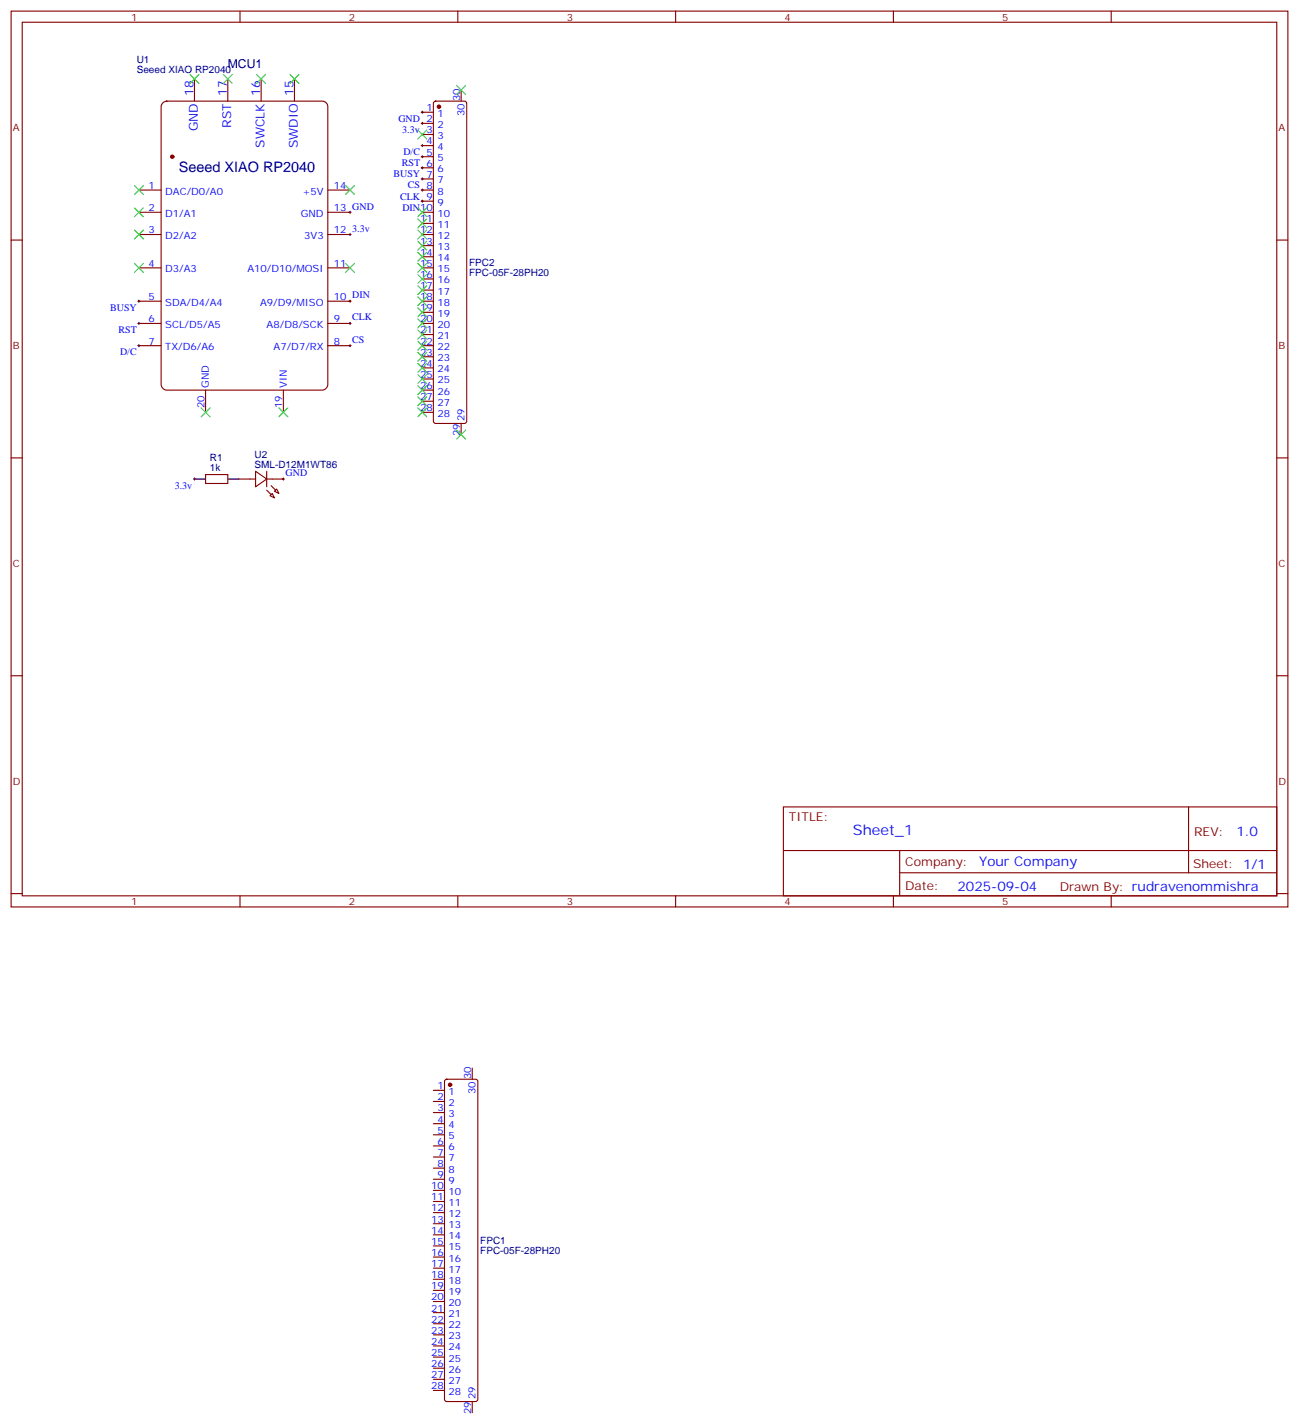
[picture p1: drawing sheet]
<svg xmlns="http://www.w3.org/2000/svg" width="412mm" height="453mm" viewBox="0 0 412 453" stroke-linecap="round" stroke-linejoin="round" font-family="sans-serif">
<g fill="none" stroke="#870000" stroke-width=".35">
<path d="M3.5 3.5h405.4v284.4h-405.4zM7.1 7.1h398.2v277.2h-398.2zM76.2 3.5v3.6M145.3 3.5v3.6M214.5 3.5v3.6M283.6 3.5v3.6M352.8 3.5v3.6M51.7 32.6l1.2-.5h49.4l.9 .2 .6 .7 .3 .9v88.2l-.3 .9-.7 .6-.8 .2h-49.4l-.9-.3-.6-.6-.2-.8v-88.2zM61.7 25v7.1M72.3 25v7.1M82.9 25v7.1M93.5 25v7.1"/>
<path d="M134.1 35.6h3.5M134.1 39.2h3.5M137.8 32.3l.5-.2h9.2l.5 .2 .2 .5v100.9l-.3 .5-.4 .2h-9.2l-.5-.2-.2-.5v-100.9zM146.4 28.6v3.5M134.1 42.7h3.5M134.1 46.2h3.5M134.1 49.7h3.5M134.1 53.3h3.5M134.1 56.8h3.5M3.5 76.2h3.6M44.1 60.3h7.1M44.1 67.4h7.1"/>
<path d="M44.1 74.4h7.1M104.1 60.3h7M104.1 67.4h7M104.1 74.4h7M134.1 60.3h3.5M134.1 67.4h3.5M134.1 74.4h3.5M134.1 63.9h3.5M134.1 70.9h3.5M134.1 78h3.5M405.3 76.2h3.6M44.1 85h7.1"/>
<path d="M44.1 95.6h7.1M104.1 85h7M104.1 95.6h7M134.1 85h3.5M134.1 95.6h3.5M134.1 81.5h3.5M134.1 88.5h3.5M134.1 92.1h3.5M134.1 99.1h3.5M44.1 102.7h7.1M44.1 109.7h7.1M104.1 102.7h7"/>
<path d="M104.1 109.7h7M134.1 102.7h3.5M134.1 109.7h3.5M134.1 106.2h3.5M134.1 113.2h3.5M134.1 116.8h3.5M65.3 123.8v7.1M90 123.8v7.1M134.1 120.3h3.5M134.1 123.8h3.5M134.1 127.4h3.5M134.1 130.9h3.5"/>
<path d="M146.4 134.4v3.5M3.5 145.3h3.6M65.3 150.6h7v2.9h-7zM75.8 152h5.3M81.1 149.6l3.6 2.4-3.6 2.5zM84.7 152h5.3M84.7 149.6v4.9M86.4 156.6l.7 1.4-1.4-.7zM87.8 155.2l.7 1.4-1.4-.7zM405.3 145.3h3.6M3.5 214.5h3.6M405.3 214.5h3.6"/>
<path d="M248.7 256.1h156.6v28.2h-156.6zM377.3 256.1v20.9M248.7 270h156.5M285.6 277h119.6M285.6 270v14.1M3.5 283.6h3.6M76.2 284.3v3.6M145.3 284.3v3.6M214.5 284.3v3.6M283.6 284.3v3.6M352.8 284.3v3.6M405.3 283.6h3.6"/>
<path d="M149.9 339v3.5M137.6 346.1h3.5M137.6 349.6h3.5M137.6 353.1h3.5M137.6 356.7h3.5M141.3 342.8l.5-.3h9.2l.5 .3 .2 .5v100.8l-.2 .5-.5 .3h-9.2l-.5-.3-.2-.5v-100.8zM137.6 360.2h3.5M137.6 363.7h3.5M137.6 367.2h3.5M137.6 370.8h3.5M137.6 374.3h3.5M137.6 377.8h3.5"/>
<path d="M137.6 381.4h3.5M137.6 384.9h3.5M137.6 388.4h3.5M137.6 391.9h3.5M137.6 395.5h3.5M137.6 399h3.5M137.6 402.5h3.5M137.6 406h3.5M137.6 409.6h3.5M137.6 413.1h3.5M137.6 416.6h3.5M137.6 420.2h3.5"/>
<path d="M137.6 423.7h3.5M137.6 427.2h3.5M137.6 430.7h3.5M137.6 434.3h3.5M137.6 437.8h3.5M137.6 441.3h3.5M149.9 444.9v3.5"/>
</g>
<g fill="#870000" stroke="#870000" stroke-width=".35">
<path d="M86.1 154.2l1.4 1.4z"/>
<path d="M84.7 155.6l1.4 1.4z"/>
<circle cx="54.7" cy="49.7" r=".53"/>
<circle cx="142.9" cy="344.3" r=".53"/>
<circle cx="139.3" cy="33.9" r=".53"/>
</g>
<path d="M61.7 152h3.6M72.3 152h3.5" fill="none" stroke="#000" stroke-width=".35"/>
<g fill="none" stroke="#000" stroke-width=".32">
<path d="M133.7 39.2h.7M133.7 35.6h.7M134.1 35.3v.7M134.1 38.8v.7M133.7 46.2h.7M133.7 49.7h.7M133.7 53.3h.7M133.7 56.8h.7M134.1 45.9v.7M134.1 49.4v.7M134.1 52.9v.7M134.1 56.4v.7"/>
<path d="M134.1 60v.7M110.8 74.4h.7M110.8 67.4h.7M111.1 67v.7M111.1 74.1v.7M133.7 60.3h.7M133.7 63.9h.7M134.1 63.5v.7M43.7 95.6h.7M44.1 95.2v.8M110.8 95.6h.7M111.1 95.2v.8"/>
<path d="M43.7 109.7h.7M43.7 102.7h.7M44.1 102.3v.7M44.1 109.4v.7M110.8 109.7h.7M110.8 102.7h.7M111.1 102.3v.7M111.1 109.4v.7M61.4 152h.7M61.7 151.7v.7M89.6 152h.7M90 151.7v.7"/>
</g>
<g fill="none" stroke="#3c3" stroke-width=".35">
<path d="M60.3 23.6l2.8 2.9M63.1 23.6l-2.8 2.9M70.9 23.6l2.8 2.9M73.7 23.6l-2.8 2.9M81.5 23.6l2.8 2.9M84.3 23.6l-2.8 2.9M92.1 23.6l2.8 2.9M94.9 23.6l-2.8 2.9M145 27.2l2.8 2.8M147.8 27.2l-2.8 2.8M42.7 58.9l2.8 2.8M45.5 58.9l-2.8 2.8"/>
<path d="M109.7 58.9l2.8 2.8M112.5 58.9l-2.8 2.8M132.6 41.3l2.9 2.8M135.5 41.3l-2.9 2.8M42.7 66l2.8 2.8M42.7 73l2.8 2.8M45.5 73l-2.8 2.8M45.5 66l-2.8 2.8M132.6 66l2.9 2.8M132.6 69.5l2.9 2.8M132.6 73l2.9 2.8M132.6 76.6l2.9 2.8"/>
<path d="M135.5 66l-2.9 2.8M135.5 69.5l-2.9 2.8M135.5 73l-2.9 2.8M135.5 76.6l-2.9 2.8M42.7 83.6l2.8 2.8M45.5 83.6l-2.8 2.8M109.7 83.6l2.8 2.8M112.5 83.6l-2.8 2.8M132.6 80.1l2.9 2.8M132.6 83.6l2.9 2.8M132.6 87.1l2.9 2.9M132.6 90.7l2.9 2.8"/>
<path d="M132.6 94.2l2.9 2.8M132.6 97.7l2.9 2.8M135.5 80.1l-2.9 2.8M135.5 83.6l-2.9 2.8M135.5 87.1l-2.9 2.9M135.5 90.7l-2.9 2.8M135.5 94.2l-2.9 2.8M135.5 97.7l-2.9 2.8M132.6 101.2l2.9 2.9M132.6 104.8l2.9 2.8M132.6 108.3l2.9 2.8M132.6 111.8l2.9 2.9"/>
<path d="M132.6 115.4l2.9 2.8M132.6 118.9l2.9 2.8M135.5 101.2l-2.9 2.9M135.5 104.8l-2.9 2.8M135.5 108.3l-2.9 2.8M135.5 111.8l-2.9 2.9M135.5 115.4l-2.9 2.8M135.5 118.9l-2.9 2.8M63.9 129.5l2.8 2.8M66.7 129.5l-2.8 2.8M88.5 129.5l2.9 2.8M91.4 129.5l-2.9 2.8"/>
<path d="M132.6 122.4l2.9 2.8M132.6 125.9l2.9 2.9M132.6 129.5l2.9 2.8M135.5 122.4l-2.9 2.8M135.5 125.9l-2.9 2.9M135.5 129.5l-2.9 2.8M145 136.5l2.8 2.8M147.8 136.5l-2.8 2.8"/>
</g>
<text font-size="4.6" fill="#000080" x="56.8" y="54.4">Seeed XIAO RP2040</text>
<text font-size="4.6" fill="#00f" x="270.8" y="265.1">Sheet_1</text>
<g font-size="4.2" fill="#00f">
<text x="392.5" y="265.4">1.0</text>
<text x="310.9" y="274.9">Your Company</text>
<text x="304" y="282.7">2025-09-04</text>
</g>
<text font-size="3.9" fill="#000080" x="72.3" y="21.5">MCU1</text>
<g font-size="3.9" fill="#00f">
<text x="61.4" y="30.3" transform="rotate(-90 61.4 30.3)">18</text>
<text x="72" y="30.3" transform="rotate(-90 72 30.3)">17</text>
<text x="82.5" y="30.3" transform="rotate(-90 82.5 30.3)">16</text>
<text x="93.1" y="30.3" transform="rotate(-90 93.1 30.3)">15</text>
<text x="62.8" y="41.7" transform="rotate(-90 62.8 41.7)">GND</text>
<text x="73.4" y="40.5" transform="rotate(-90 73.4 40.5)">RST</text>
<text x="84" y="46.8" transform="rotate(-90 84 46.8)">SWCLK</text>
<text x="94.5" y="47" transform="rotate(-90 94.5 47)">SWDIO</text>
</g>
<g font-size="3.9" fill="#800">
<text x="250.5" y="260.7">TITLE:</text>
<text x="379.1" y="265.4">REV:</text>
<text x="287.4" y="274.9">Company:</text>
<text x="378.7" y="275.5">Sheet: 1/1</text>
<text x="287.4" y="282.6">Date:</text>
<text x="336.4" y="282.7">Drawn By: rudravenommishra</text>
</g>
<g font-size="3.2" fill="#800">
<text x="41.6" y="6.5">1</text>
<text x="110.8" y="6.5">2</text>
<text x="179.9" y="6.5">3</text>
<text x="249.1" y="6.5">4</text>
<text x="318.2" y="6.5">5</text>
<text x="4.1" y="41.6">A</text>
<text x="405.9" y="41.6">A</text>
<text x="4.1" y="110.8">B</text>
<text x="405.9" y="110.8">B</text>
<text x="4.1" y="179.9">C</text>
<text x="405.9" y="179.9">C</text>
<text x="4.1" y="249.1">D</text>
<text x="405.9" y="249.1">D</text>
<text x="41.6" y="287.3">1</text>
<text x="110.8" y="287.3">2</text>
<text x="179.9" y="287.3">3</text>
<text x="249.1" y="287.3">4</text>
<text x="318.2" y="287.3">5</text>
</g>
<g font-size="3.2" fill="#000080">
<text x="43.4" y="23.3">Seeed XIAO RP2040</text>
<text x="43.4" y="20">U1</text>
<text x="148.9" y="87.7">FPC-05F-28PH20</text>
<text x="148.9" y="84.4">FPC2</text>
<text x="66.6" y="149.6">1k</text>
<text x="66.6" y="146.3">R1</text>
<text x="80.8" y="148.5">SML-D12M1WT86</text>
<text x="80.8" y="145.3">U2</text>
<text x="152.5" y="394.9">FPC1</text>
<text x="152.5" y="398.1">FPC-05F-28PH20</text>
</g>
<g font-size="3.2" fill="#00f">
<text x="135.4" y="35.3">1</text>
<text x="146" y="32.1" transform="rotate(-90 146 32.1)">30</text>
<text x="126.5" y="38.7">GND 2</text>
<text x="138.9" y="37">1</text>
<text x="138.9" y="40.6">2</text>
<text x="147.5" y="36.8" transform="rotate(-90 147.5 36.8)">30</text>
<text x="127.7" y="42.2">3.3v 3</text>
<text x="135.4" y="45.9">4</text>
<text x="138.9" y="44.1">3</text>
<text x="138.9" y="47.6">4</text>
<text x="127.6" y="52.8">RST 6</text>
<text x="128.1" y="49.3">D/C 5</text>
<text x="138.9" y="51.2">5</text>
<text x="47.2" y="60">1</text>
<text x="106" y="60">14</text>
<text x="124.9" y="56.3">BUSY 7</text>
<text x="129.5" y="59.6">CS 8</text>
<text x="138.9" y="54.7">6</text>
<text x="138.9" y="58.2">7</text>
<text x="52.5" y="61.7">DAC/D0/A0</text>
<text x="96" y="61.7">+5V</text>
<text x="127" y="63.4">CLK 9</text>
<text x="138.9" y="61.7">8</text>
<text x="138.9" y="65.3">9</text>
<text x="47.2" y="67">2</text>
<text x="52.5" y="68.8">D1/A1</text>
<text x="95.5" y="68.8">GND</text>
<text x="106" y="67">13 GND</text>
<text x="127.7" y="67">DIN10</text>
<text x="133.4" y="70.6">11</text>
<text x="138.9" y="68.8">10</text>
<text x="47.2" y="74.1">3</text>
<text x="52.5" y="75.8">D2/A2</text>
<text x="96.6" y="75.8">3V3</text>
<text x="106" y="74.1">12</text>
<text x="111.8" y="73.6">3.3v</text>
<text x="133.4" y="74.1">12</text>
<text x="133.4" y="77.6">13</text>
<text x="138.9" y="72.3">11</text>
<text x="138.9" y="75.8">12</text>
<text x="133.4" y="81.1">14</text>
<text x="138.9" y="79.4">13</text>
<text x="138.9" y="82.9">14</text>
<text x="47.2" y="84.7">4</text>
<text x="52.5" y="86.4">D3/A3</text>
<text x="78.5" y="86.4">A10/D10/MOSI</text>
<text x="106" y="84.7">11</text>
<text x="133.4" y="84.7">15</text>
<text x="133.4" y="88.2">16</text>
<text x="138.9" y="86.4">15</text>
<text x="138.9" y="90">16</text>
<text x="47.2" y="95.2">5</text>
<text x="106" y="95.2">10 DIN</text>
<text x="133.4" y="91.7">17</text>
<text x="133.4" y="95.2">18</text>
<text x="138.9" y="93.5">17</text>
<text x="35" y="98.7">BUSY</text>
<text x="52.5" y="97">SDA/D4/A4</text>
<text x="82.6" y="97">A9/D9/MISO</text>
<text x="111.8" y="101.7">CLK</text>
<text x="133.4" y="98.8">19</text>
<text x="138.9" y="97">18</text>
<text x="138.9" y="100.5">19</text>
<text x="37.6" y="105.7">RST</text>
<text x="47.2" y="102.3">6</text>
<text x="52.5" y="104.1">SCL/D5/A5</text>
<text x="84.7" y="104.1">A8/D8/SCK</text>
<text x="106" y="102.3">9</text>
<text x="133.4" y="102.3">20</text>
<text x="133.4" y="105.8">21</text>
<text x="138.9" y="104.1">20</text>
<text x="138.9" y="107.6">21</text>
<text x="38.1" y="112.8">D/C</text>
<text x="47.2" y="109.4">7</text>
<text x="52.5" y="111.1">TX/D6/A6</text>
<text x="86.9" y="111.1">A7/D7/RX</text>
<text x="106" y="109.4">8</text>
<text x="111.8" y="108.8">CS</text>
<text x="133.4" y="109.4">22</text>
<text x="133.4" y="112.9">23</text>
<text x="138.9" y="111.1">22</text>
<text x="133.4" y="116.4">24</text>
<text x="133.4" y="119.9">25</text>
<text x="138.9" y="114.7">23</text>
<text x="138.9" y="118.2">24</text>
<text x="66.3" y="123.1" transform="rotate(-90 66.3 123.1)">GND</text>
<text x="91" y="123.1" transform="rotate(-90 91 123.1)">VIN</text>
<text x="133.4" y="123.5">26</text>
<text x="138.9" y="121.7">25</text>
<text x="138.9" y="125.2">26</text>
<text x="64.9" y="129.6" transform="rotate(-90 64.9 129.6)">20</text>
<text x="89.6" y="129.6" transform="rotate(-90 89.6 129.6)">19</text>
<text x="133.4" y="127">27</text>
<text x="133.4" y="130.5">28</text>
<text x="138.9" y="128.8">27</text>
<text x="138.9" y="132.3">28</text>
<text x="147.5" y="133.7" transform="rotate(-90 147.5 133.7)">29</text>
<text x="146" y="138.4" transform="rotate(-90 146 138.4)">29</text>
<text x="55.5" y="155.2">3.3v</text>
<text x="90.7" y="151.2">GND</text>
<text x="138.9" y="345.7">1</text>
<text x="142.4" y="347.5">1</text>
<text x="149.6" y="342.5" transform="rotate(-90 149.6 342.5)">30</text>
<text x="151" y="347.3" transform="rotate(-90 151 347.3)">30</text>
<text x="138.9" y="349.2">2</text>
<text x="138.9" y="352.8">3</text>
<text x="142.4" y="351">2</text>
<text x="138.9" y="356.3">4</text>
<text x="138.9" y="359.8">5</text>
<text x="142.4" y="354.5">3</text>
<text x="142.4" y="358.1">4</text>
<text x="138.9" y="363.4">6</text>
<text x="142.4" y="361.6">5</text>
<text x="142.4" y="365.1">6</text>
<text x="138.9" y="366.9">7</text>
<text x="138.9" y="370.4">8</text>
<text x="142.4" y="368.7">7</text>
<text x="136.9" y="377.5">10</text>
<text x="138.9" y="373.9">9</text>
<text x="142.4" y="372.2">8</text>
<text x="142.4" y="375.7">9</text>
<text x="136.9" y="381">11</text>
<text x="142.4" y="379.2">10</text>
<text x="142.4" y="382.8">11</text>
<text x="136.9" y="384.5">12</text>
<text x="136.9" y="388.1">13</text>
<text x="142.4" y="386.3">12</text>
<text x="142.4" y="389.8">13</text>
<text x="136.9" y="391.6">14</text>
<text x="136.9" y="395.1">15</text>
<text x="142.4" y="393.3">14</text>
<text x="136.9" y="398.6">16</text>
<text x="142.4" y="396.9">15</text>
<text x="142.4" y="400.4">16</text>
<text x="136.9" y="402.2">17</text>
<text x="136.9" y="405.7">18</text>
<text x="142.4" y="403.9">17</text>
<text x="142.4" y="407.5">18</text>
<text x="136.9" y="409.2">19</text>
<text x="136.9" y="412.7">20</text>
<text x="142.4" y="411">19</text>
<text x="136.9" y="416.3">21</text>
<text x="136.9" y="419.8">22</text>
<text x="142.4" y="414.5">20</text>
<text x="142.4" y="418">21</text>
<text x="136.9" y="423.3">23</text>
<text x="142.4" y="421.6">22</text>
<text x="142.4" y="425.1">23</text>
<text x="136.9" y="426.9">24</text>
<text x="136.9" y="430.4">25</text>
<text x="142.4" y="428.6">24</text>
<text x="136.9" y="433.9">26</text>
<text x="136.9" y="437.4">27</text>
<text x="142.4" y="432.2">25</text>
<text x="142.4" y="435.7">26</text>
<text x="136.9" y="441">28</text>
<text x="142.4" y="439.2">27</text>
<text x="142.4" y="442.7">28</text>
<text x="149.6" y="448.9" transform="rotate(-90 149.6 448.9)">29</text>
<text x="151" y="444.1" transform="rotate(-90 151 444.1)">29</text>
</g>
</svg>
